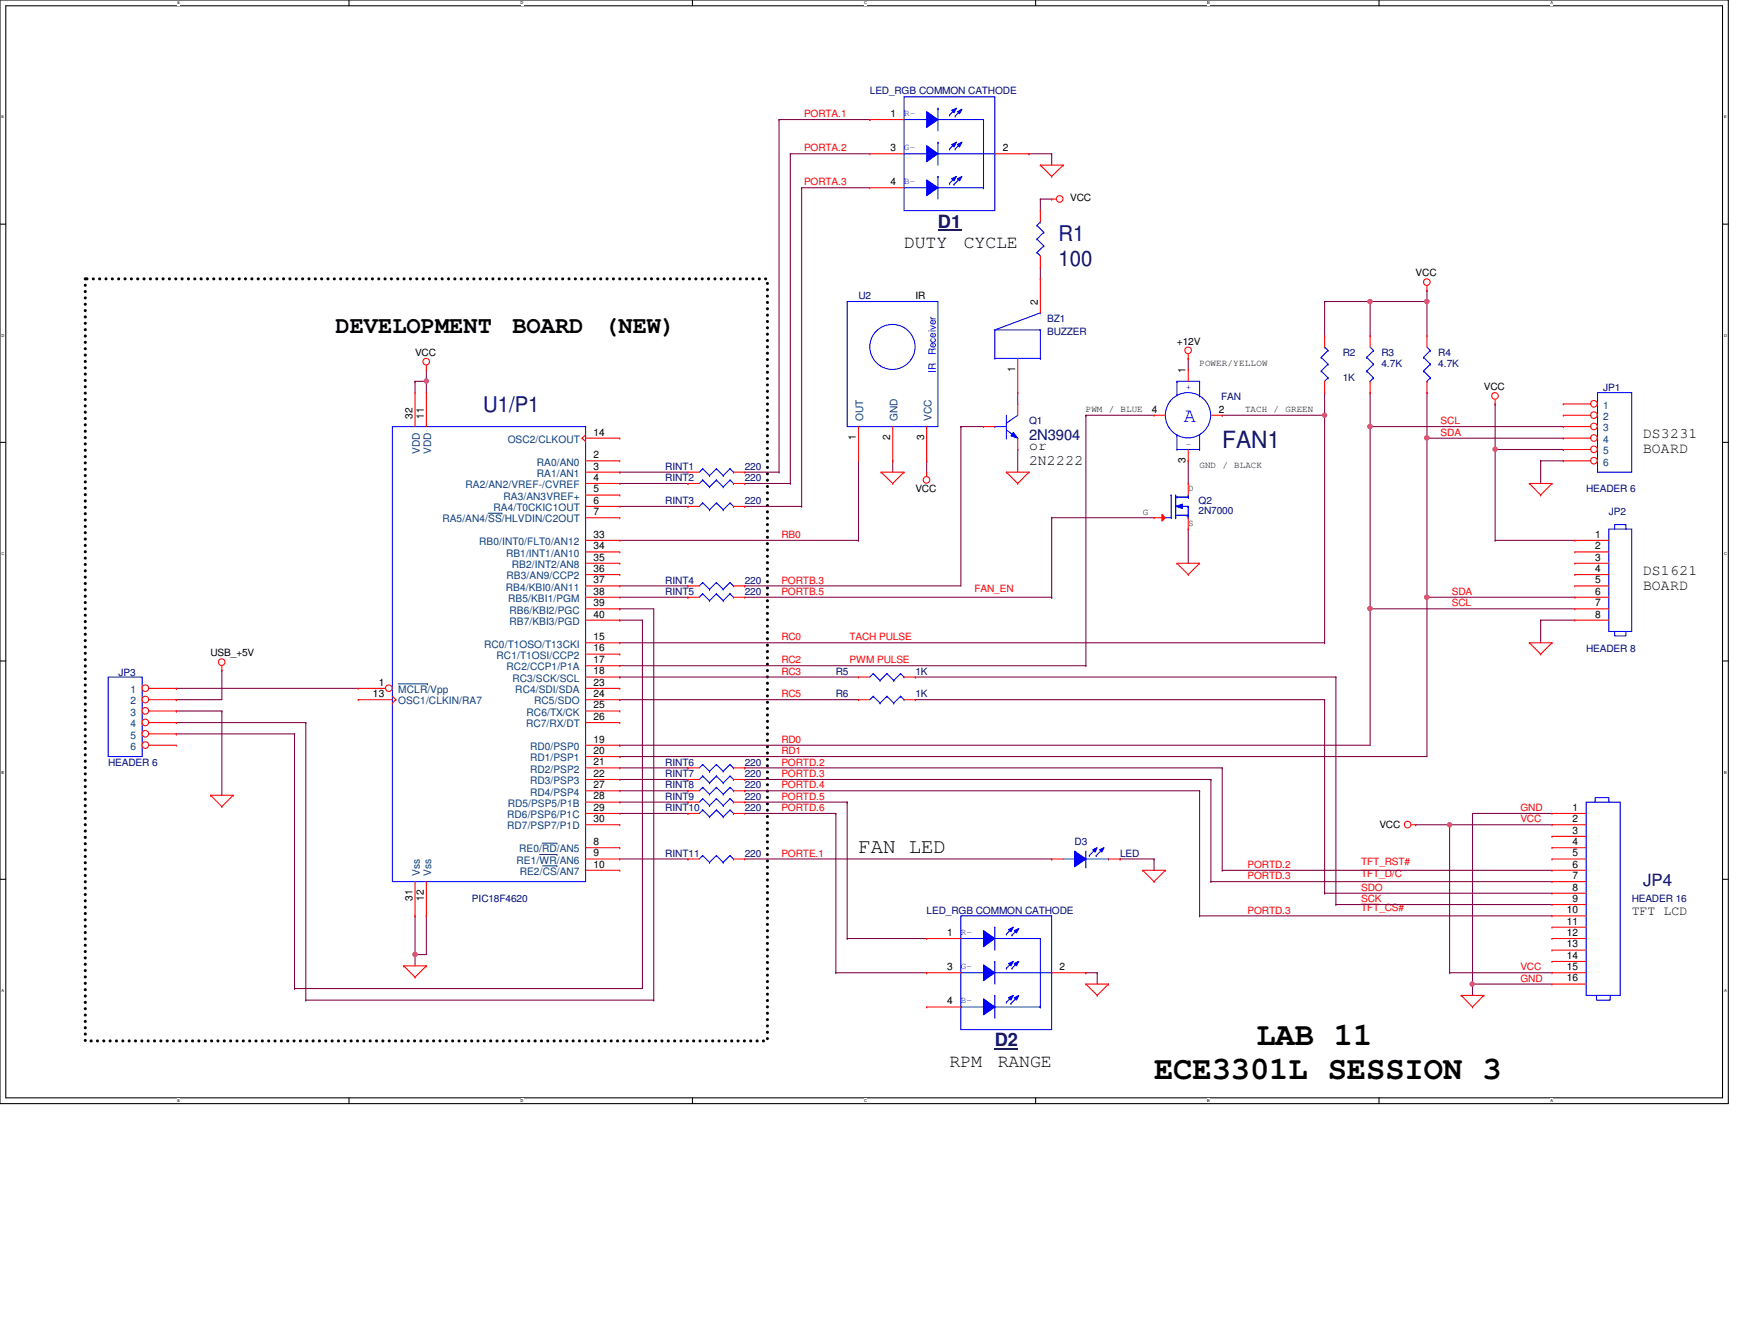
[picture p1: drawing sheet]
<svg xmlns="http://www.w3.org/2000/svg" width="279mm" height="216mm" viewBox="0 0 279 216" stroke-linecap="round" stroke-linejoin="round" font-family="sans-serif">
<path d="M0 0h278v177.4h-278zM.9 .9h276.2v175.6h-276.2z" fill="none" stroke="#000" stroke-width=".17"/>
<g fill="#fff">
<path d="M28.5 .1h.5v.7h-.5z"/>
<path d="M28.5 176.6h.5v.7h-.5z"/>
</g>
<path d="M56.1 0v.9M56.1 176.5v.9" fill="none" stroke="#000" stroke-width=".17"/>
<g fill="#fff">
<path d="M83.7 .1h.5v.7h-.5z"/>
<path d="M83.7 176.6h.5v.7h-.5z"/>
</g>
<path d="M111.4 0v.9M111.4 176.5v.9" fill="none" stroke="#000" stroke-width=".17"/>
<g fill="#fff">
<path d="M139 .1h.4v.7h-.4z"/>
<path d="M139 176.6h.4v.7h-.4z"/>
</g>
<path d="M166.6 0v.9M166.6 176.5v.9" fill="none" stroke="#000" stroke-width=".17"/>
<g fill="#fff">
<path d="M194.2 .1h.4v.7h-.4z"/>
<path d="M194.2 176.6h.4v.7h-.4z"/>
</g>
<path d="M221.8 0v.9M221.8 176.5v.9" fill="none" stroke="#000" stroke-width=".17"/>
<g fill="#fff">
<path d="M249.4 .1h.4v.7h-.4z"/>
<path d="M249.4 176.6h.4v.7h-.4z"/>
<path d="M.3 18.5h.4v.7h-.4z"/>
<path d="M277.3 18.5h.4v.7h-.4z"/>
<path d="M.3 53.6h.4v.7h-.4z"/>
<path d="M277.3 53.6h.5v.7h-.5z"/>
</g>
<path d="M0 36h.9M277.1 36h.9" fill="none" stroke="#000" stroke-width=".17"/>
<g fill="#fff">
<path d="M.3 88.6h.4v.8h-.4z"/>
<path d="M277.3 88.6h.5v.8h-.5z"/>
</g>
<path d="M0 71.1h.9M277.1 71.1h.9" fill="none" stroke="#000" stroke-width=".17"/>
<g fill="#fff">
<path d="M.3 123.8h.4v.7h-.4z"/>
<path d="M277.3 123.8h.4v.7h-.4z"/>
</g>
<path d="M0 106.3h.9M277.1 106.3h.9" fill="none" stroke="#000" stroke-width=".17"/>
<g fill="#fff">
<path d="M.3 158.9h.3v.7h-.3z"/>
<path d="M277.3 158.9h.4v.7h-.4z"/>
</g>
<path d="M0 141.4h.9M277.1 141.4h.9" fill="none" stroke="#000" stroke-width=".17"/>
<path d="M13.7 44.8h109.7v122.5h-109.7z" fill="none" stroke="#000" stroke-width=".51" stroke-dasharray="0 1"/>
<g fill="none" stroke="#800040" stroke-width=".17">
<path d="M99.7 97.9h.1M99.7 99.7h.1M99.7 97.9h5.5v62.9M99.7 99.7h3.6M103.3 99.7h.1M103.3 99.7v59.2M28.4 116.2h.1M28.4 112.5h.1M28.4 110.7h.1M28.4 116.2h20.8M28.4 110.7h29.2M35.7 107.7h.1"/>
<path d="M35.7 114.3h.1M35.7 107.7v4.8h-7.3M35.7 114.3v13.5M47.4 118h.1M47.4 118v40.9M49.2 116.2h.1M49.2 116.2v44.6M66.8 147.2h.1M66.8 153.5h.1M66.8 147.2v8.1M66.8 153.5h1.8M105.2 160.8h.1"/>
</g>
<circle cx="66.7" cy="153.4" r=".35" fill="#f0f"/>
<circle cx="66.7" cy="153.4" r=".35" fill="none" stroke="#f0f" stroke-width=".17"/>
<g fill="none" stroke="#800040" stroke-width=".17">
<path d="M229.5 46.7h.1M229.5 46.7v1.8M99.7 86.9h38.4M138.1 86.9h.1M28.4 118h.1M28.4 114.3h.1M28.4 118h19M28.4 114.3h7.3M47.4 158.9h.1M47.4 158.9h55.9M68.6 147.2h.1M68.6 147.2v6.3"/>
<path d="M49.2 160.8h.1M49.2 160.8h56"/>
</g>
<circle cx="229.5" cy="48.5" r=".36" fill="#f0f"/>
<circle cx="229.5" cy="48.5" r=".36" fill="none" stroke="#f0f" stroke-width=".17"/>
<path d="M66.8 61.3h.1M66.8 61.3v1.8M66.8 61.3h1.8M68.6 61.3h.1M68.6 61.3v1.8" fill="none" stroke="#800040" stroke-width=".17"/>
<circle cx="68.6" cy="61.3" r=".34" fill="#f0f"/>
<circle cx="68.6" cy="61.3" r=".34" fill="none" stroke="#f0f" stroke-width=".17"/>
<path d="M220.4 68.6h.1M220.4 68.6v29.3M247.8 99.7h.1M247.8 99.7h5.5M247.8 99.7v3.6" fill="none" stroke="#800040" stroke-width=".17"/>
<circle cx="220.4" cy="97.8" r=".36" fill="#f0f"/>
<circle cx="220.4" cy="97.8" r=".36" fill="none" stroke="#f0f" stroke-width=".17"/>
<circle cx="220.4" cy="68.6" r=".36" fill="#f0f"/>
<circle cx="220.4" cy="68.6" r=".36" fill="none" stroke="#f0f" stroke-width=".17"/>
<path d="M229.5 70.4h.1M229.5 70.4v25.6M220.4 97.9h.1M220.4 97.9h32.9" fill="none" stroke="#800040" stroke-width=".17"/>
<circle cx="229.5" cy="96" r=".36" fill="#f0f"/>
<circle cx="229.5" cy="96" r=".36" fill="none" stroke="#f0f" stroke-width=".17"/>
<circle cx="229.5" cy="70.4" r=".36" fill="#f0f"/>
<circle cx="229.5" cy="70.4" r=".36" fill="none" stroke="#f0f" stroke-width=".17"/>
<path d="M229.5 70.4h.1M229.5 70.4h22M240.5 72.3h11M247.8 74.1h.1M247.8 74.1v3.6M247.8 74.1h3.7M251.5 72.3h.1" fill="none" stroke="#800040" stroke-width=".17"/>
<circle cx="240.5" cy="72.2" r=".34" fill="#f0f"/>
<circle cx="240.5" cy="72.2" r=".34" fill="none" stroke="#f0f" stroke-width=".17"/>
<g fill="none" stroke="#800040" stroke-width=".17">
<path d="M167.3 32h.1M167.3 32v1.9M167.3 32h1.9M169.2 32h.1M68.6 59.4v1.9M220.4 48.5h.1M220.4 48.5v5.5M220.4 48.5h9.1M229.5 48.5h.1M229.5 48.5v5.5M68.6 61.3h.1M138.1 74.1h.1"/>
<path d="M138.1 74.1v12.8M143.6 74.1h.1M143.6 74.1v1.8M149.1 74.1h.1M149.1 74.1v1.8M154.6 68.6h.1M154.6 68.6v25.6h-34.8M163.7 63.1h.1M163.7 72.3h.1M163.7 63.1v1.8M163.7 72.3v3.6M220.4 68.6h.1"/>
<path d="M220.4 63.1h.1M220.4 68.6h31.1M220.4 63.1v5.5M229.5 63.1h.1M229.5 63.1v7.3M240.5 72.3h.1M240.5 64.9h.1M240.5 64.9v22M119.8 94.2h.1M229.5 96h.1M229.5 96h23.8M240.5 86.9h.1"/>
<path d="M240.5 86.9h12.8M99.7 108.8h.1M99.7 112.5h.1M99.7 108.8h38.4M99.7 112.5h38.4M119.8 138.1h49.4M169.2 138.1h.1M196.6 139.9h.1M196.6 139.9h53M227.7 132.6h.1M227.7 132.6h21.9M233.2 132.6h.1"/>
<path d="M233.2 132.6v23.8M193 147.2h.1M193 147.2h56.6M194.8 141.7h.1M194.8 141.7h54.8M233.2 156.4h.1M233.2 156.4h16.4M236.9 158.2h.1M236.9 158.2h12.7"/>
</g>
<circle cx="233.2" cy="132.6" r=".34" fill="#f0f"/>
<circle cx="233.2" cy="132.6" r=".34" fill="none" stroke="#f0f" stroke-width=".17"/>
<path d="M236.9 130.8h.1M236.9 130.8h12.7M236.9 130.8v27.4" fill="none" stroke="#800040" stroke-width=".17"/>
<circle cx="236.8" cy="158.2" r=".34" fill="#f0f"/>
<circle cx="236.8" cy="158.2" r=".34" fill="none" stroke="#f0f" stroke-width=".17"/>
<g fill="none" stroke="#800040" stroke-width=".17">
<path d="M125.3 19.2h.1M125.3 19.2h14.6M125.3 19.2v56.7M139.9 19.2h.1M127.1 24.7h.1M127.1 24.7h12.8M127.1 24.7v53M128.9 30.2h.1M128.9 30.2v51.2M128.9 30.2h11M165.5 24.7h.1M165.5 24.7h3.7"/>
<path d="M169.2 24.7h.1M169.2 24.7v1.8M191.1 57.6h.1M191.1 57.6v1.8M99.7 75.9h.1M99.7 75.9h11M99.7 77.7h11M110.7 77.7h.1M119.8 77.7h.1M119.8 75.9h5.5M119.8 77.7h7.3M125.3 75.9h.1"/>
<path d="M127.1 77.7h.1M154.6 68.6h.1M154.6 68.6h3.6M191.1 74.1h.1M191.1 74.1v3.6M196.6 66.8h.1M196.6 66.8h16.5M213.1 66.8h.1M213.1 66.8v36.5M99.7 81.4h11M110.7 81.4h.1M119.8 81.4h.1"/>
<path d="M119.8 81.4h9.1M128.9 81.4h.1M220.4 97.9h.1M220.4 97.9v21.9h-120.7M229.5 96h.1M229.5 96v25.6h-129.8M99.7 119.8h.1M147.2 108.8h.1M147.2 112.5h.1M147.2 108.8h67.7M147.2 112.5h65.9M213.1 112.5h.1"/>
<path d="M213.1 112.5v31.1M214.9 108.8h.1M214.9 108.8v36.6M99.7 121.6h.1M99.7 123.4h11M99.7 125.3h11M99.7 127.1h11M99.7 138.1h11M110.7 123.4h.1M110.7 125.3h.1M110.7 127.1h.1M110.7 138.1h.1"/>
<path d="M119.8 123.4h.1M119.8 125.3h.1M119.8 127.1h.1M119.8 123.4h76.8M119.8 125.3h75M119.8 127.1h73.2M180.2 138.1h.1M180.2 138.1h5.4M185.6 138.1h.1M185.6 138.1v1.8M193 127.1h.1M193 127.1v20.1"/>
<path d="M194.8 125.3h.1M194.8 125.3v16.4M196.6 123.4h.1M196.6 123.4v16.5M213.1 143.6h.1M213.1 143.6h36.5M214.9 145.4h.1M214.9 145.4h34.7M236.9 158.2h.1M236.9 158.2v1.8"/>
</g>
<circle cx="213.1" cy="66.8" r=".34" fill="#f0f"/>
<circle cx="213.1" cy="66.8" r=".34" fill="none" stroke="#f0f" stroke-width=".17"/>
<path d="M213.1 48.5h.1M213.1 48.5v5.5M213.1 48.5h7.3M220.4 48.5h.1M213.1 63.1h.1M213.1 63.1v3.7" fill="none" stroke="#800040" stroke-width=".17"/>
<circle cx="220.4" cy="48.5" r=".36" fill="#f0f"/>
<circle cx="220.4" cy="48.5" r=".36" fill="none" stroke="#f0f" stroke-width=".17"/>
<g fill="none" stroke="#800040" stroke-width=".17">
<path d="M167.3 44.8h.1M167.3 43v1.8M174.7 66.8h.1M174.7 66.8v40.2M174.7 66.8h10.9M99.7 96h11M99.7 94.2h11M110.7 96h.1M110.7 94.2h.1M119.8 96h49.4M169.2 96h.1M169.2 83.2h.1"/>
<path d="M169.2 83.2h16.4M169.2 83.2v12.8M191.1 85h.1M191.1 85v5.6M99.7 107h75M99.7 103.3h113.4M174.7 107h.1M213.1 103.3h.1M99.7 128.9h11M99.7 130.8h11M110.7 128.9h.1M110.7 130.8h.1"/>
<path d="M119.8 128.9h16.5M119.8 130.8h14.7M134.5 130.8h.1M134.5 130.8v25.6M136.3 128.9h.1M136.3 128.9v22M134.5 156.4h.1M134.5 156.4h14.6M136.3 150.9h.1M136.3 150.9h12.8M149.1 156.4h.1M174.7 156.4h.1"/>
<path d="M174.7 156.4h1.8M176.5 156.4h.1M176.5 156.4v1.8"/>
</g>
<g fill="none" stroke="#f00" stroke-width=".17">
<path d="M167.3 26.5h.1M167.3 26.5h3.7M167.3 26.5l1.9 1.9M169.2 32h.1M169.2 28.4h.1M169.2 32h.7M171 26.5h.1M171 26.5l-1.8 1.9M68.6 59.4h.1M68.6 58.7v.7M191.1 57.6h.1M191.1 56.9v.7"/>
<path d="M229.5 46.7h.1M229.5 45.9v.8M138.1 74.1h.1M138.1 68.6v5.5M141.7 75.9h.1M141.7 75.9h3.7M141.7 75.9l1.9 1.8M143.6 77.7h.1M143.6 74.1h.1M143.6 68.6v5.5M145.4 75.9h.1M145.4 75.9l-1.8 1.8"/>
<path d="M149.1 75.9h.1M149.1 74.1h.1M149.1 68.6v5.5M149.1 75.9v.7M161.9 75.9h.1M161.9 75.9h3.6M161.9 75.9l1.8 1.8M163.7 77.7h.1M165.5 75.9h.1M165.5 75.9l-1.8 1.8M240.5 64.9h.1M240.5 64.2v.7"/>
<path d="M246 77.7h.1M246 77.7h3.6M246 77.7l1.8 1.9M247.8 79.6h.1M249.6 77.7h.1M249.6 77.7l-1.8 1.9M189.3 90.6h.1M189.3 90.6h3.7M189.3 90.6l1.8 1.8M191.1 92.4h.1M193 90.6h.1M193 90.6l-1.9 1.8"/>
<path d="M253.3 86.9h.1M253.3 88.7h.1M253.3 90.6h.1M253.3 92.4h.1M253.3 94.2h.1M253.3 96h.1M253.3 97.9h.1M253.3 99.7h.1M253.3 90.6h5.5M253.3 86.9h5.5M253.3 88.7h5.5M253.3 92.4h5.5"/>
<path d="M253.3 94.2h5.5M253.3 96h5.5M253.3 97.9h5.5M253.3 99.7h5.5M35.7 107.7h.1M35.7 107v.7M246 103.3h.1M246 103.3h3.6M246 103.3l1.8 1.9M247.8 105.2h.1M249.6 103.3h.1M249.6 103.3l-1.8 1.9"/>
<path d="M33.9 127.8h.1M33.9 127.8h3.6M33.9 127.8l1.8 1.9M35.7 129.7h.1M37.5 127.8h.1M37.5 127.8l-1.8 1.9M110.7 127.1h.1M110.7 138.1h.1M110.7 127.1h1.8M110.7 138.1h1.8M118 127.1h1.8M118 138.1h1.8"/>
<path d="M119.8 127.1h.1M119.8 138.1h.1M183.8 139.9h.1M183.8 139.9h3.7M183.8 139.9l1.8 1.8M187.5 139.9h.1M187.5 139.9l-1.9 1.8M227 132.6h.7M227.7 132.6h.1M64.9 155.3h.1M64.9 155.3h3.7M64.9 155.3l1.9 1.8"/>
<path d="M66.8 157.1h.1M68.6 155.3h.1M68.6 155.3l-1.8 1.8M174.7 158.2h.1M174.7 158.2h3.6M174.7 158.2l1.8 1.8M178.3 158.2h.1M178.3 158.2l-1.8 1.8M185.6 141.7h.1M176.5 160h.1M235 160h.1M235 160h3.7"/>
<path d="M235 160l1.9 1.9M236.9 161.9h.1M238.7 160h.1M238.7 160l-1.8 1.9"/>
<circle cx="170.4" cy="32" r=".54"/>
<circle cx="68.6" cy="58.1" r=".54"/>
<circle cx="191.1" cy="56.3" r=".54"/>
<circle cx="229.5" cy="45.4" r=".54"/>
<circle cx="149" cy="77.1" r=".54"/>
<circle cx="240.5" cy="63.6" r=".54"/>
<circle cx="35.7" cy="106.4" r=".54"/>
<circle cx="226.4" cy="132.6" r=".54"/>
</g>
<g fill="none" stroke="#00f" stroke-width=".17">
<path d="M136.3 48.5h14.6v20.1h-14.6zM258.8 85h3.7v16.5h-3.7zM259.7 85v-.7h1.8v.7M259.7 101.5v.7h1.8v-.7M113 126.6h.1M113 137.5h.1M113 126.6l-.5 .5M113 126.6l1.1 1.1M113 137.5l-.5 .6M113 137.5l1.1 1.1M114.1 127.7h.1M114.1 138.6h.1"/>
<path d="M115.2 126.6h.1M115.2 137.5h.1M115.2 126.6l-1.1 1.1M115.2 126.6l1.1 1.1M115.2 137.5l-1.1 1.1M115.2 137.5l1.1 1.1M116.3 127.7h.1M116.3 138.6h.1M117.4 126.6h.1M117.4 137.5h.1M117.4 126.6l-1.1 1.1M117.4 126.6l.6 .5"/>
<path d="M117.4 137.5l-1.1 1.1M117.4 137.5l.6 .6M118 127.1h.1M118 138.1h.1"/>
<circle cx="143.6" cy="55.8" r="3.6"/>
</g>
<path d="M158.2 149.6l1.8 1.3-1.8 1.3z" fill-rule="evenodd" fill="#00f"/>
<path d="M158.2 149.6l1.8 1.3-1.8 1.3z" fill="none" stroke="#00f" stroke-width=".17"/>
<path d="M162.2 149.4l.8-.3-.4 .7z" fill-rule="evenodd" fill="#00f"/>
<path d="M161.9 150.2h.1M162.2 149.4l.8-.3-.4 .7zM163 149.1l-1.1 1.1" fill="none" stroke="#00f" stroke-width=".17"/>
<path d="M163.2 149.6l.7-.3-.4 .7z" fill-rule="evenodd" fill="#00f"/>
<path d="M154.6 150.9h12.7M160 149.1h.1M160 149.1v3.6M163.2 149.6l.7-.3-.4 .7zM167.3 150.9h.1M161.9 161.1h.1M163 160l-1.1 1.1" fill="none" stroke="#00f" stroke-width=".17"/>
<path d="M158.2 155.1l1.8 1.3-1.8 1.2z" fill-rule="evenodd" fill="#00f"/>
<path d="M158.2 155.1l1.8 1.3-1.8 1.2z" fill="none" stroke="#00f" stroke-width=".17"/>
<path d="M158.2 160.6l1.8 1.3-1.8 1.3z" fill-rule="evenodd" fill="#00f"/>
<path d="M154.6 156.4h12.7M162.8 155.7h.1M163.9 154.6l-1.1 1.1M167.3 156.4h.1M154.6 161.9h12.7M158.2 160.6l1.8 1.3-1.8 1.3zM162.6 161.3h.1M163.7 160.2l-1.1 1.1M167.3 161.9h.1" fill="none" stroke="#00f" stroke-width=".17"/>
<path d="M162.2 154.9l.8-.3-.4 .7z" fill-rule="evenodd" fill="#00f"/>
<path d="M162.2 154.9l.8-.3-.4 .7z" fill="none" stroke="#00f" stroke-width=".17"/>
<path d="M163.2 154.9l.7-.3-.4 .7z" fill-rule="evenodd" fill="#00f"/>
<path d="M163.2 154.9l.7-.3-.4 .7z" fill="none" stroke="#00f" stroke-width=".17"/>
<path d="M162.2 160.4l.8-.4-.4 .8z" fill-rule="evenodd" fill="#00f"/>
<path d="M162.2 160.4l.8-.4-.4 .8z" fill="none" stroke="#00f" stroke-width=".17"/>
<path d="M163.2 160.4l.7-.4-.4 .8z" fill-rule="evenodd" fill="#00f"/>
<g fill="none" stroke="#00f" stroke-width=".17">
<path d="M166.8 38.4h.1M166.8 36.2h.1M166.8 38.4l1.1 1.1M166.8 36.2l1.1 1.1M167.3 35.7h.1M167.3 35.7l-.5 .5M167.9 39.5h.1M167.9 37.3h.1M167.9 39.5l-1.1 1.1M167.9 37.3l-1.1 1.1M166.8 40.6h.1M166.8 40.6l.5 .5"/>
<path d="M219.8 57.4h.1M219.8 59.6h.1M219.8 57.4l1.1 1.1M219.8 59.6l1.1 1.1M220.4 55.8l.5 .5M220.9 56.3h.1M220.9 58.5h.1M220.9 56.3l-1.1 1.1M220.9 58.5l-1.1 1.1M113 75.4h.1M113 75.4l-.5 .5M113 75.4l1.1 1.1"/>
<path d="M114.1 76.5h.1M115.2 75.4h.1M115.2 75.4l-1.1 1.1M115.2 75.4l1.1 1.1M116.3 76.5h.1M117.4 75.4h.1M117.4 75.4l-1.1 1.1M117.4 75.4l.6 .5M118 75.9h.1M220.4 61.3h.1M220.9 60.7h.1M220.9 60.7l-.5 .6"/>
<path d="M257 63.1h5.5v12.8h-5.5zM113 80.9h.1M113 80.9l-.5 .5M113 80.9l1.1 1.1M114.1 82h.1M115.2 80.9h.1M115.2 80.9l-1.1 1.1M115.2 80.9l1.1 1.1M116.3 82h.1M117.4 80.9h.1M117.4 80.9l-1.1 1.1M117.4 80.9l.6 .5"/>
<path d="M118 81.4h.1M140.5 111.9h.1M140.5 111.9l-.6 .6M140.5 111.9l1.1 1.1M141.6 113h.1M142.7 111.9h.1M142.7 111.9l-1.1 1.1M142.7 111.9l1.1 1.1M143.8 113h.1M144.9 111.9h.1M144.9 111.9l-1.1 1.1M144.9 111.9l.5 .6"/>
<path d="M145.4 112.5h.1M113 128.4h.1M113 124.8h.1M113 122.9h.1M113 128.4l-.5 .5M113 128.4l1.1 1.1M113 124.8l-.5 .5M113 124.8l1.1 1.1M113 122.9l-.5 .5M113 122.9l1.1 1.1M114.1 129.5h.1M114.1 125.9h.1"/>
<path d="M114.1 124h.1M115.2 128.4h.1M115.2 124.8h.1M115.2 122.9h.1M115.2 128.4l-1.1 1.1M115.2 128.4l1.1 1.1M115.2 124.8l-1.1 1.1M115.2 124.8l1.1 1.1M115.2 122.9l-1.1 1.1M115.2 122.9l1.1 1.1M116.3 129.5h.1M116.3 125.9h.1"/>
<path d="M116.3 124h.1M117.4 128.4h.1M117.4 124.8h.1M117.4 122.9h.1M117.4 128.4l-1.1 1.1M117.4 128.4l.6 .5M117.4 124.8l-1.1 1.1M117.4 124.8l.6 .5M117.4 122.9l-1.1 1.1M117.4 122.9l.6 .5M118 128.9h.1M118 125.3h.1"/>
<path d="M118 123.4h.1M255.1 128.9h5.5v31.1h-5.5zM256.6 128.9v-.7h2.2v.7M154.6 147.2h14.6v18.3h-14.6zM160 154.6h.1M160 154.6v3.6M161.9 155.7h.1M162.8 150.3h.1M163 154.6l-1.1 1.1M163.9 149.3l-1.1 1M167.3 150.9v11M167.3 156.4h1.9"/>
<path d="M169.2 156.4h.1M160 160h.1M160 160v3.7M163.2 160.4l.7-.4-.4 .8zM167.3 161.9h.1M256.8 160v.8h2.2v-.8"/>
</g>
<path d="M160 168.7h3.7" fill="none" stroke="#000080" stroke-width=".3"/>
<g fill="none" stroke="#f00" stroke-width=".17">
<path d="M167.3 33.9h.1M167.3 33.9v1.8M167.3 43h.1M167.3 41.1v1.9M220.4 54h.1M220.4 54v1.8M110.7 75.9h.1M110.7 75.9h1.8M118 75.9h1.8M119.8 75.9h.1M220.4 63.1h.1M220.4 61.3v1.8"/>
<path d="M110.7 81.4h.1M110.7 81.4h1.8M118 81.4h1.8M119.8 81.4h.1M138.1 112.5h.1M138.1 112.5h1.8M145.4 112.5h1.8M147.2 112.5h.1M110.7 128.9h.1M110.7 125.3h.1M110.7 123.4h.1M110.7 128.9h1.8"/>
<path d="M110.7 125.3h1.8M110.7 123.4h1.8M118 128.9h1.8M118 125.3h1.8M118 123.4h1.8M119.8 128.9h.1M119.8 125.3h.1M119.8 123.4h.1M249.6 130.8h.1M249.6 132.6h.1M249.6 134.5h.1M249.6 136.3h.1"/>
<path d="M249.6 138.1h.1M249.6 139.9h.1M249.6 130.8h5.5M249.6 132.6h5.5M249.6 134.5h5.5M249.6 136.3h5.5M249.6 138.1h5.5M249.6 139.9h5.5M149.1 150.9h.1M149.1 156.4h.1M149.1 150.9h5.5M149.1 156.4h5.5"/>
<path d="M169.2 156.4h5.5M174.7 156.4h.1M249.6 141.7h.1M249.6 143.6h.1M249.6 145.4h.1M249.6 147.2h.1M249.6 149.1h.1M249.6 150.9h.1M249.6 152.7h.1M249.6 154.6h.1M249.6 156.4h.1M249.6 158.2h.1"/>
<path d="M249.6 150.9h5.5M249.6 156.4h5.5M249.6 141.7h5.5M249.6 143.6h5.5M249.6 145.4h5.5M249.6 147.2h5.5M249.6 149.1h5.5M249.6 152.7h5.5M249.6 154.6h5.5M249.6 158.2h5.5M149.1 161.9h.1M149.1 161.9h5.5"/>
</g>
<circle cx="256.4" cy="64.9" r=".54" fill="#fff"/>
<g fill="none" stroke="#f00" stroke-width=".17">
<path d="M251.5 64.9h.1M251.5 64.9h4.4"/>
<circle cx="256.4" cy="64.9" r=".54"/>
</g>
<circle cx="256.4" cy="66.7" r=".54" fill="#fff"/>
<g fill="none" stroke="#f00" stroke-width=".17">
<path d="M251.5 66.8h.1M251.5 66.8h4.4"/>
<circle cx="256.4" cy="66.7" r=".54"/>
</g>
<circle cx="256.4" cy="68.6" r=".54" fill="#fff"/>
<g fill="none" stroke="#f00" stroke-width=".17">
<path d="M251.5 68.6h.1M251.5 68.6h4.4"/>
<circle cx="256.4" cy="68.6" r=".54"/>
</g>
<circle cx="256.4" cy="70.4" r=".54" fill="#fff"/>
<g fill="none" stroke="#f00" stroke-width=".17">
<path d="M251.5 70.4h.1M251.5 70.4h4.4"/>
<circle cx="256.4" cy="70.4" r=".54"/>
</g>
<circle cx="256.4" cy="72.2" r=".54" fill="#fff"/>
<g fill="none" stroke="#f00" stroke-width=".17">
<path d="M251.5 72.3h.1M251.5 72.3h4.4"/>
<circle cx="256.4" cy="72.2" r=".54"/>
</g>
<circle cx="256.4" cy="74.1" r=".54" fill="#fff"/>
<g fill="none" stroke="#f00" stroke-width=".17">
<path d="M251.5 74.1h.1M251.5 74.1h4.4"/>
<circle cx="256.4" cy="74.1" r=".54"/>
</g>
<path d="M171 138.1h1.8M172.8 138.1h.1M174.7 139.4h.1M174.7 136.8v2.6M174.7 138.1h3.6M178.3 138.1h.1" fill="none" stroke="#00f" stroke-width=".17"/>
<path d="M172.8 136.8l1.9 1.3-1.9 1.3z" fill-rule="evenodd" fill="#00f"/>
<path d="M172.8 136.8l1.9 1.3-1.9 1.3z" fill="none" stroke="#00f" stroke-width=".17"/>
<path d="M176.9 136.6l.7-.3-.4 .7z" fill-rule="evenodd" fill="#00f"/>
<path d="M176.9 136.6l.7-.3-.4 .7z" fill="none" stroke="#00f" stroke-width=".17"/>
<path d="M175.8 136.6l.7-.3-.4 .7z" fill-rule="evenodd" fill="#00f"/>
<g fill="none" stroke="#00f" stroke-width=".17">
<path d="M188.4 79.6h.1M188.4 79.6v3.6M189.1 79.9h.1M189.1 79.6v3.6M189.1 79.9h2M189.3 79.9h.1M191.1 79.9h.1M191.1 79.6v.3M187.5 83.2h.9M188.4 83.2h.1M189.1 83.2h.1M189.1 82.8h2"/>
<path d="M190 81.4h1.1M190.9 82.8h.1M191.1 81.4h.1M191.1 83.2h.1M191.1 82.8h.1M191.1 81.4v1.8M175.2 137.5h.1M175.8 136.6l.7-.3-.4 .7zM176.3 137.5h.1M176.3 136.4l-1.1 1.1M177.4 136.4l-1.1 1.1"/>
</g>
<path d="M169.2 138.1h.1M169.2 138.1h1.8M178.3 138.1h1.9M180.2 138.1h.1" fill="none" stroke="#f00" stroke-width=".17"/>
<path d="M189.1 81.4l1.1-.4v.7z" fill="#00f"/>
<path d="M189.1 81.4l1.1-.4v.7z" fill="none" stroke="#00f" stroke-width=".17"/>
<path d="M186.9 82.7l.6 .5-.6 .6z" fill="#f00"/>
<path d="M191.1 77.7h.1M191.1 77.7v1.9M185.6 83.2h.1M185.6 83.2h1.9M186.9 82.7l.6 .5-.6 .6zM191.1 85h.1M191.1 83.2v1.8" fill="none" stroke="#f00" stroke-width=".17"/>
<path d="M149.1 17.9l1.8 1.3-1.8 1.3z" fill-rule="evenodd" fill="#00f"/>
<path d="M149.1 17.9l1.8 1.3-1.8 1.3z" fill="none" stroke="#00f" stroke-width=".17"/>
<path d="M153.1 17.7l.7-.3-.3 .7z" fill-rule="evenodd" fill="#00f"/>
<path d="M152.7 18.5h.1M153.1 17.7l.7-.3-.3 .7zM153.8 17.4l-1.1 1.1" fill="none" stroke="#00f" stroke-width=".17"/>
<path d="M154 17.9l.7-.3-.4 .7z" fill-rule="evenodd" fill="#00f"/>
<path d="M145.4 19.2h12.8M150.9 17.4h.1M150.9 17.4v3.6M154 17.9l.7-.3-.4 .7zM158.2 19.2h.1M152.7 29.5h.1M153.8 28.4l-1.1 1.1" fill="none" stroke="#00f" stroke-width=".17"/>
<path d="M149.1 23.4l1.8 1.3-1.8 1.3z" fill-rule="evenodd" fill="#00f"/>
<path d="M149.1 23.4l1.8 1.3-1.8 1.3z" fill="none" stroke="#00f" stroke-width=".17"/>
<path d="M149.1 28.9l1.8 1.3-1.8 1.3z" fill-rule="evenodd" fill="#00f"/>
<path d="M145.4 24.7h12.8M145.4 30.2h12.8M149.1 28.9l1.8 1.3-1.8 1.3zM153.5 29.6h.1M153.6 24h.1M154.6 28.5l-1.1 1.1M154.7 22.9l-1.1 1.1M158.2 24.7h.1M158.2 30.2h.1" fill="none" stroke="#00f" stroke-width=".17"/>
<path d="M153.1 23.2l.7-.3-.3 .7z" fill-rule="evenodd" fill="#00f"/>
<path d="M153.1 23.2l.7-.3-.3 .7z" fill="none" stroke="#00f" stroke-width=".17"/>
<path d="M154 23.2l.7-.3-.4 .7z" fill-rule="evenodd" fill="#00f"/>
<path d="M154 23.2l.7-.3-.4 .7z" fill="none" stroke="#00f" stroke-width=".17"/>
<path d="M153.1 28.7l.7-.3-.3 .7z" fill-rule="evenodd" fill="#00f"/>
<path d="M153.1 28.7l.7-.3-.3 .7z" fill="none" stroke="#00f" stroke-width=".17"/>
<path d="M154 28.7l.7-.3-.4 .7z" fill-rule="evenodd" fill="#00f"/>
<g fill="none" stroke="#00f" stroke-width=".17">
<path d="M145.4 15.6h14.6v18.3h-14.6zM153.6 18.7h.1M154.7 17.6l-1.1 1.1M158.2 19.2v11M150.9 22.9h.1M150.9 28.4h.1M150.9 22.9v3.6M150.9 28.4v3.6M152.7 24h.1M153.8 22.9l-1.1 1.1M154 28.7l.7-.3-.4 .7zM158.2 30.2h.1"/>
<path d="M158.2 24.7h1.8M160 24.7h.1M229 57.4h.1M229 59.6h.1M229 57.4l1.1 1.1M229 59.6l1.1 1.1M229.5 55.8l.6 .5M230.1 56.3h.1M230.1 58.5h.1M230.1 56.3l-1.1 1.1M230.1 58.5l-1.1 1.1M63.1 68.6h31.1v73.1h-31.1z"/>
<path d="M113 77.2h.1M113 77.2l-.5 .5M113 77.2l1.1 1.1M114.1 78.3h.1M115.2 77.2h.1M115.2 77.2l-1.1 1.1M115.2 77.2l1.1 1.1M116.3 78.3h.1M117.4 77.2h.1M117.4 77.2l-1.1 1.1M117.4 77.2l.6 .5M118 77.7h.1"/>
<path d="M229.5 61.3h.1M230.1 60.7h.1M230.1 60.7l-.6 .6M113 93.6h.1M113 93.6l-.5 .6M113 93.6l1.1 1.1M114.1 94.7h.1M115.2 93.6h.1M115.2 93.6l-1.1 1.1M115.2 93.6l1.1 1.1M116.3 94.7h.1M117.4 93.6h.1"/>
<path d="M117.4 93.6l-1.1 1.1M117.4 93.6l.6 .6M118 94.2h.1M113 130.2h.1M113 130.2l-.5 .6M113 130.2l1.1 1.1M114.1 131.3h.1M115.2 130.2h.1M115.2 130.2l-1.1 1.1M115.2 130.2l1.1 1.1M116.3 131.3h.1M117.4 130.2h.1"/>
<path d="M117.4 130.2l-1.1 1.1M117.4 130.2l.6 .6M118 130.8h.1"/>
</g>
<path d="M150.9 37h3.7" fill="none" stroke="#000080" stroke-width=".3"/>
<g fill="none" stroke="#f00" stroke-width=".17">
<path d="M139.9 19.2h.1M139.9 19.2h5.5M139.9 24.7h.1M139.9 30.2h.1M139.9 24.7h5.5M139.9 30.2h5.5M160 24.7h5.5M165.5 24.7h.1M229.5 54h.1M229.5 54v1.8M110.7 77.7h.1M110.7 77.7h1.8"/>
<path d="M118 77.7h1.8M119.8 77.7h.1M229.5 63.1h.1M229.5 61.3v1.8M110.7 94.2h.1M110.7 94.2h1.8M118 94.2h1.8M119.8 94.2h.1M110.7 130.8h.1M110.7 130.8h1.8M118 130.8h1.8M119.8 130.8h.1"/>
</g>
<circle cx="62.5" cy="110.6" r=".54" fill="#fff"/>
<g fill="none" stroke="#f00" stroke-width=".17">
<path d="M191.1 59.4h.1M191.1 59.4v1.9M66.8 63.1h.1M66.8 63.1v5.5M68.6 63.1h.1M68.6 63.1v5.5M93.6 70.4h.1M93.6 70.4l.6 .6M94.2 71h.1M94.2 74.1h5.5M94.2 75.9h5.5M94.2 77.7h5.5"/>
<path d="M94.2 79.6h5.5M94.2 69.9l-.6 .5M94.2 70.4h5.5M99.7 74.1h.1M99.7 75.9h.1M99.7 77.7h.1M99.7 79.6h.1M99.7 70.4h.1M185.6 66.8h.1M185.6 66.8h1.9M191.1 74.1h.1M191.1 72.3v1.8"/>
<path d="M194.8 66.8h1.8M196.6 66.8h.1M94.2 81.4h5.5M94.2 83.2h5.5M94.2 86.9h5.5M94.2 88.7h5.5M94.2 90.6h5.5M94.2 92.4h5.5M94.2 94.2h5.5M94.2 96h5.5M94.2 97.9h5.5M94.2 99.7h5.5"/>
<path d="M99.7 81.4h.1M99.7 83.2h.1M99.7 86.9h.1M99.7 88.7h.1M99.7 90.6h.1M99.7 92.4h.1M99.7 94.2h.1M99.7 96h.1M99.7 97.9h.1M99.7 99.7h.1M57.6 110.7h.1M57.6 112.5h.1"/>
<path d="M57.6 110.7h4.4M57.6 112.5h5.5M63.1 113h.1M63.1 111.9l.6 .6M63.7 112.5h.1M63.7 112.5l-.6 .5M94.2 110.7h5.5M94.2 112.5h5.5M94.2 119.8h5.5M94.2 116.2h5.5M94.2 114.3h5.5M94.2 108.8h5.5"/>
<path d="M94.2 107h5.5M94.2 105.2h5.5M94.2 103.3h5.5M99.7 119.8h.1M99.7 116.2h.1M99.7 114.3h.1M99.7 112.5h.1M99.7 110.7h.1M99.7 108.8h.1M99.7 107h.1M99.7 105.2h.1M99.7 103.3h.1"/>
<path d="M94.2 136.3h5.5M94.2 138.1h5.5M94.2 139.9h5.5M94.2 121.6h5.5M94.2 123.4h5.5M94.2 125.3h5.5M94.2 127.1h5.5M94.2 128.9h5.5M94.2 130.8h5.5M94.2 132.6h5.5M99.7 136.3h.1M99.7 138.1h.1"/>
<path d="M99.7 139.9h.1M99.7 121.6h.1M99.7 123.4h.1M99.7 125.3h.1M99.7 127.1h.1M99.7 128.9h.1M99.7 130.8h.1M99.7 132.6h.1M66.8 147.2h.1M66.8 141.7v5.5M68.6 147.2h.1M68.6 141.7v5.5"/>
<circle cx="62.5" cy="110.6" r=".54"/>
</g>
<path d="M78.5 82.5h2.2M80.7 82.5h.1M64.1 109.9h4.6M68.7 109.9h.1M86.8 137.4h2.8M87.2 135.6h2.4M87.3 139.2h2.3M89.6 135.6h.1M89.6 137.4h.1M89.6 139.2h.1" fill="none" stroke="#004080" stroke-width=".16"/>
<g fill="none" stroke="#00f" stroke-width=".17">
<path d="M160 68.6h.1M160 68.6h1.9M161.9 68h.1M161.9 70.4h.1M161.9 69.1l1.8 1.3M161.9 66.8v3.6M163.7 70.4h.1M163.7 66.8l-1.8 1.2M189.3 61.3h.1M189.3 72.3h.1M189.3 69.9h.1M189.3 61.3v2.4"/>
<path d="M189.3 69.9v2.4M189.3 61.3h3.7M189.3 72.3h3.7M193 61.3h.1M193 63.7h.1M193 72.3h.1M193 61.3v2.4M193 69.9v2.4"/>
<circle cx="191.1" cy="66.8" r="3.6"/>
</g>
<path d="M163 69.5l.7 .9-1.1-.3z" fill="#00f"/>
<g fill="none" stroke="#00f" stroke-width=".17">
<path d="M160 53h.1M160 57.6h.1M160 57.6h7.3M160 53h7.3M160 53v4.6M167.3 57.6h.1M167.3 53h.1M167.3 50.3h.1M167.3 53v4.6M167.3 50.3l-7.3 2.7M212.5 59.6h.1M212.5 57.4h.1"/>
<path d="M212.5 59.6l1.1 1.1M212.5 57.4l1.1 1.1M213.1 55.8h.1M213.1 55.8l.5 .5M213.6 58.5h.1M213.6 56.3h.1M213.6 58.5l-1.1 1.1M213.6 56.3l-1.1 1.1M163 69.5l.7 .9-1.1-.3zM213.6 60.7h.1M213.6 60.7l-.5 .6M113 95.5h.1"/>
<path d="M113 95.5l-.5 .5M113 95.5l1.1 1.1M114.1 96.6h.1M115.2 95.5h.1M115.2 95.5l-1.1 1.1M115.2 95.5l1.1 1.1M116.3 96.6h.1M117.4 95.5h.1M117.4 95.5l-1.1 1.1M117.4 95.5l.6 .5M118 96h.1M17.4 108.8h5.5v12.8h-5.5z"/>
<path d="M140.5 108.3h.1M140.5 108.3l-.6 .5M140.5 108.3l1.1 1.1M141.6 109.4h.1M142.7 108.3h.1M142.7 108.3l-1.1 1.1M142.7 108.3l1.1 1.1M143.8 109.4h.1M144.9 108.3h.1M144.9 108.3l-1.1 1.1M144.9 108.3l.5 .5M145.4 108.8h.1"/>
</g>
<g fill="none" stroke="#f00" stroke-width=".17">
<path d="M163.7 57.6v5.5M167.3 44.8h.1M167.3 44.8v5.5M213.1 54h.1M213.1 54v1.8M158.2 68.6h.1M158.2 68.6h1.8M163.7 64.9h.1M163.7 72.3h.1M163.7 63.1h.1M163.7 64.9v1.9M163.7 70.4v1.9"/>
<path d="M213.1 63.1h.1M213.1 61.3v1.8M110.7 96h.1M110.7 96h1.8M118 96h1.8M119.8 96h.1M138.1 108.8h.1M138.1 108.8h1.8M145.4 108.8h1.8M147.2 108.8h.1"/>
</g>
<circle cx="23.4" cy="110.6" r=".54" fill="#fff"/>
<g fill="none" stroke="#f00" stroke-width=".17">
<path d="M24 110.7h4.4M28.4 110.7h.1"/>
<circle cx="23.4" cy="110.6" r=".54"/>
</g>
<circle cx="23.4" cy="112.5" r=".54" fill="#fff"/>
<g fill="none" stroke="#f00" stroke-width=".17">
<path d="M24 112.5h4.4M28.4 112.5h.1"/>
<circle cx="23.4" cy="112.5" r=".54"/>
</g>
<circle cx="23.4" cy="114.3" r=".54" fill="#fff"/>
<g fill="none" stroke="#f00" stroke-width=".17">
<path d="M24 114.3h4.4M28.4 114.3h.1"/>
<circle cx="23.4" cy="114.3" r=".54"/>
</g>
<circle cx="23.4" cy="116.1" r=".54" fill="#fff"/>
<g fill="none" stroke="#f00" stroke-width=".17">
<path d="M24 116.2h4.4M28.4 116.2h.1"/>
<circle cx="23.4" cy="116.1" r=".54"/>
</g>
<circle cx="23.4" cy="118" r=".54" fill="#fff"/>
<g fill="none" stroke="#f00" stroke-width=".17">
<path d="M24 118h4.4M28.4 118h.1"/>
<circle cx="23.4" cy="118" r=".54"/>
</g>
<circle cx="23.4" cy="119.8" r=".54" fill="#fff"/>
<g fill="none" stroke="#f00" stroke-width=".17">
<path d="M24 119.8h4.4M28.4 119.8h.1"/>
<circle cx="23.4" cy="119.8" r=".54"/>
</g>
<circle cx="66.7" cy="153.4" r=".35" fill="#f0f"/>
<circle cx="66.7" cy="153.4" r=".35" fill="none" stroke="#f0f" stroke-width=".17"/>
<circle cx="229.5" cy="48.5" r=".36" fill="#f0f"/>
<circle cx="229.5" cy="48.5" r=".36" fill="none" stroke="#f0f" stroke-width=".17"/>
<circle cx="68.6" cy="61.3" r=".34" fill="#f0f"/>
<circle cx="68.6" cy="61.3" r=".34" fill="none" stroke="#f0f" stroke-width=".17"/>
<circle cx="220.4" cy="97.8" r=".36" fill="#f0f"/>
<circle cx="220.4" cy="97.8" r=".36" fill="none" stroke="#f0f" stroke-width=".17"/>
<circle cx="220.4" cy="68.6" r=".36" fill="#f0f"/>
<circle cx="220.4" cy="68.6" r=".36" fill="none" stroke="#f0f" stroke-width=".17"/>
<circle cx="229.5" cy="96" r=".36" fill="#f0f"/>
<circle cx="229.5" cy="96" r=".36" fill="none" stroke="#f0f" stroke-width=".17"/>
<circle cx="229.5" cy="70.4" r=".36" fill="#f0f"/>
<circle cx="229.5" cy="70.4" r=".36" fill="none" stroke="#f0f" stroke-width=".17"/>
<circle cx="240.5" cy="72.2" r=".34" fill="#f0f"/>
<circle cx="240.5" cy="72.2" r=".34" fill="none" stroke="#f0f" stroke-width=".17"/>
<circle cx="233.2" cy="132.6" r=".34" fill="#f0f"/>
<circle cx="233.2" cy="132.6" r=".34" fill="none" stroke="#f0f" stroke-width=".17"/>
<circle cx="236.8" cy="158.2" r=".34" fill="#f0f"/>
<circle cx="236.8" cy="158.2" r=".34" fill="none" stroke="#f0f" stroke-width=".17"/>
<circle cx="213.1" cy="66.8" r=".34" fill="#f0f"/>
<circle cx="213.1" cy="66.8" r=".34" fill="none" stroke="#f0f" stroke-width=".17"/>
<circle cx="220.4" cy="48.5" r=".36" fill="#f0f"/>
<circle cx="220.4" cy="48.5" r=".36" fill="none" stroke="#f0f" stroke-width=".17"/>
<g font-size="5.2">
<text x="185.6" y="173.5">ECE3301L SESSION 3</text>
<text x="202.1" y="168">LAB 11</text>
</g>
<g font-size="3.8">
<text x="54" y="53.5">DEVELOPMENT</text>
<text x="82.4" y="53.5">BOARD</text>
<text x="97.2" y="53.5">(NEW)</text>
</g>
<text font-size="3.8" fill="#000080" x="196.6" y="72">FAN1</text>
<g font-size="3.5" fill="#000080">
<text x="170.3" y="38.8">R1</text>
<text x="170.3" y="42.8">100</text>
<text x="77.7" y="66.2">U1/P1</text>
</g>
<text font-size="3.3" fill="#00f" x="190.4" y="67.9">A</text>
<text font-size="3.3" x="138.1" y="137.1">FAN LED</text>
<g font-size="2.9">
<text x="145.4" y="39.8">DUTY</text>
<text x="155" y="39.8">CYCLE</text>
<text x="152.7" y="171.5">RPM</text>
<text x="160.5" y="171.5">RANGE</text>
</g>
<g font-size="2.9" fill="#000080">
<text x="150.9" y="36.6">D1</text>
<text x="160" y="168.2">D2</text>
</g>
<text font-size="2.7" fill="#000080" x="264.3" y="142.4">JP4</text>
<text font-size="2.4" fill="#000080" x="165.5" y="70.8">2N3904</text>
<g font-size="2.4">
<text x="264.3" y="70.5">DS3231</text>
<text x="165.5" y="72.3">or</text>
<text x="165.5" y="74.7">2N2222</text>
<text x="264.3" y="72.9">BOARD</text>
<text x="264.3" y="92.5">DS1621</text>
<text x="264.3" y="94.8">BOARD</text>
</g>
<text font-size="2.1" x="262.5" y="147.1">TFT LCD</text>
<g font-size="1.7">
<text x="143.2" y="18.8">1</text>
<text x="143.2" y="24.3">3</text>
<text x="143.2" y="29.8">4</text>
<text x="161.3" y="24.3">2</text>
<text x="166.9" y="49" transform="rotate(-90 166.9 49)">2</text>
<text x="163.3" y="59.8" transform="rotate(-90 163.3 59.8)">1</text>
<text x="190.7" y="60" transform="rotate(-90 190.7 60)">1</text>
<text x="66.3" y="67.3" transform="rotate(-90 66.3 67.3)">32</text>
<text x="68.2" y="67.3" transform="rotate(-90 68.2 67.3)">11</text>
<text x="95.5" y="70">14</text>
<text x="137.7" y="70.7" transform="rotate(-90 137.7 70.7)">1</text>
<text x="143.2" y="70.7" transform="rotate(-90 143.2 70.7)">2</text>
<text x="148.6" y="70.7" transform="rotate(-90 148.6 70.7)">3</text>
<text x="185.3" y="66.3">4</text>
<text x="196" y="66.3">2</text>
<text x="95.5" y="73.7">2</text>
<text x="95.5" y="75.5">3</text>
<text x="95.5" y="77.3">4</text>
<text x="190.7" y="74.4" transform="rotate(-90 190.7 74.4)">3</text>
<text x="95.5" y="79.2">5</text>
<text x="95.5" y="81">6</text>
<text x="95.5" y="82.8">7</text>
<text x="95.5" y="86.4">33</text>
<text x="95.5" y="88.3">34</text>
<text x="256.6" y="86.4">1</text>
<text x="256.6" y="88.3">2</text>
<text x="95.5" y="90.1">35</text>
<text x="95.5" y="91.9">36</text>
<text x="95.5" y="93.8">37</text>
<text x="95.5" y="95.6">38</text>
<text x="256.6" y="90.1">3</text>
<text x="256.6" y="91.9">4</text>
<text x="256.6" y="93.8">5</text>
<text x="256.6" y="95.6">6</text>
<text x="95.5" y="97.5">39</text>
<text x="95.5" y="99.3">40</text>
<text x="256.6" y="97.5">7</text>
<text x="256.6" y="99.3">8</text>
<text x="95.5" y="106.6">17</text>
<text x="95.5" y="104.7">16</text>
<text x="95.5" y="102.9">15</text>
<text x="60" y="112.1">13</text>
<text x="60.9" y="110.2">1</text>
<text x="95.5" y="113.9">25</text>
<text x="95.5" y="112.1">24</text>
<text x="95.5" y="110.2">23</text>
<text x="95.5" y="108.4">18</text>
<text x="95.5" y="119.4">19</text>
<text x="95.5" y="115.7">26</text>
<text x="95.5" y="121.2">20</text>
<text x="95.5" y="123">21</text>
<text x="95.5" y="124.9">22</text>
<text x="95.5" y="126.7">27</text>
<text x="95.5" y="128.5">28</text>
<text x="95.5" y="130.3">29</text>
<text x="252.9" y="130.3">1</text>
<text x="95.5" y="135.8">8</text>
<text x="95.5" y="137.7">9</text>
<text x="95.5" y="132.2">30</text>
<text x="252.9" y="132.2">2</text>
<text x="252.9" y="134">3</text>
<text x="252.9" y="135.8">4</text>
<text x="252.9" y="137.7">5</text>
<text x="95.5" y="139.5">10</text>
<text x="252.9" y="139.5">6</text>
<text x="252.9" y="141.3">7</text>
<text x="252.9" y="143.2">8</text>
<text x="66.3" y="144.8" transform="rotate(-90 66.3 144.8)">31</text>
<text x="68.2" y="144.8" transform="rotate(-90 68.2 144.8)">12</text>
<text x="252" y="146.8">10</text>
<text x="252" y="148.6">11</text>
<text x="252.9" y="145">9</text>
<text x="152.4" y="150.5">1</text>
<text x="152.4" y="156">3</text>
<text x="170.4" y="156">2</text>
<text x="252" y="150.5">12</text>
<text x="252" y="152.3">13</text>
<text x="252" y="154.1">14</text>
<text x="252" y="156">15</text>
<text x="152.4" y="161.5">4</text>
<text x="252" y="157.8">16</text>
</g>
<g font-size="1.7" fill="#004080">
<text x="257.9" y="65.7">1</text>
<text x="81.7" y="71.2">OSC2/CLKOUT</text>
<text x="138.9" y="67.6" transform="rotate(-90 138.9 67.6)">OUT</text>
<text x="144.4" y="67.6" transform="rotate(-90 144.4 67.6)">GND</text>
<text x="149.8" y="67.6" transform="rotate(-90 149.8 67.6)">VCC</text>
<text x="257.9" y="67.5">2</text>
<text x="257.9" y="69.3">3</text>
<text x="257.9" y="71.2">4</text>
<text x="67.5" y="73" transform="rotate(-90 67.5 73)">VDD</text>
<text x="69.3" y="73" transform="rotate(-90 69.3 73)">VDD</text>
<text x="86.4" y="74.8">RA0/AN0</text>
<text x="86.4" y="76.7">RA1/AN1</text>
<text x="257.9" y="73">5</text>
<text x="257.9" y="74.8">6</text>
<text x="71.2" y="84">RA5/AN4/SS/HLVDIN/C2OUT</text>
<text x="74.9" y="78.5">RA2/AN2/VREF-/CVREF</text>
<text x="79.4" y="82.2">RA4/T0CKIC1OUT</text>
<text x="81" y="80.3">RA3/AN3VREF+</text>
<text x="77.1" y="87.6">RB0/INT0/FLT0/AN12</text>
<text x="81.4" y="89.5">RB1/INT1/AN10</text>
<text x="81.4" y="95">RB4/KBI0/AN11</text>
<text x="81.5" y="93.1">RB3/AN9/CCP2</text>
<text x="82.3" y="91.3">RB2/INT2/AN8</text>
<text x="81.7" y="96.8">RB5/KBI1/PGM</text>
<text x="82" y="98.6">RB6/KBI2/PGC</text>
<text x="82" y="100.5">RB7/KBI3/PGD</text>
<text x="77.9" y="104.1">RC0/T1OSO/T13CKI</text>
<text x="79.9" y="105.9">RC1/T1OSI/CCP2</text>
<text x="81.5" y="107.8">RC2/CCP1/P1A</text>
<text x="21" y="111.4">1</text>
<text x="21" y="113.2">2</text>
<text x="64.1" y="111.4">MCLR/Vpp</text>
<text x="64.1" y="113.2">OSC1/CLKIN/RA7</text>
<text x="82.4" y="109.6">RC3/SCK/SCL</text>
<text x="82.9" y="111.4">RC4/SDI/SDA</text>
<text x="85.9" y="113.2">RC5/SDO</text>
<text x="21" y="115.1">3</text>
<text x="21" y="116.9">4</text>
<text x="21" y="118.7">5</text>
<text x="84.6" y="116.9">RC7/RX/DT</text>
<text x="84.7" y="115.1">RC6/TX/CK</text>
<text x="21" y="120.6">6</text>
<text x="85.3" y="120.6">RD0/PSP0</text>
<text x="85.3" y="122.4">RD1/PSP1</text>
<text x="85.3" y="124.2">RD2/PSP2</text>
<text x="81.6" y="131.5">RD6/PSP6/P1C</text>
<text x="81.7" y="129.7">RD5/PSP5/P1B</text>
<text x="85.3" y="126.1">RD3/PSP3</text>
<text x="85.3" y="127.9">RD4/PSP4</text>
<text x="81.6" y="133.3">RD7/PSP7/P1D</text>
<text x="83.5" y="137">RE0/RD/AN5</text>
<text x="67.5" y="140.8" transform="rotate(-90 67.5 140.8)">Vss</text>
<text x="69.3" y="140.8" transform="rotate(-90 69.3 140.8)">Vss</text>
<text x="83.1" y="138.9">RE1/WR/AN6</text>
<text x="83.6" y="140.7">RE2/CS/AN7</text>
</g>
<g font-size="1.6" fill="#000080">
<text x="139.9" y="15.2">LED_RGB COMMON CATHODE</text>
<text x="138.1" y="48.1">U2</text>
<text x="168.4" y="51.7">BZ1</text>
<text x="168.4" y="53.9">BUZZER</text>
<text x="216" y="57.2">R2</text>
<text x="222.2" y="57.2">R3</text>
<text x="222.2" y="59.1">4.7K</text>
<text x="231.4" y="57.2">R4</text>
<text x="231.4" y="59.1">4.7K</text>
<text x="196.4" y="64.3">FAN</text>
<text x="216" y="61.3">1K</text>
<text x="257.9" y="62.9">JP1</text>
<text x="165.5" y="68.2">Q1</text>
<text x="107" y="75.5">RINT1</text>
<text x="107" y="77.3">RINT2</text>
<text x="119.8" y="75.5">220</text>
<text x="119.8" y="77.3">220</text>
<text x="107" y="81">RINT3</text>
<text x="119.8" y="81">220</text>
<text x="192.8" y="81">Q2</text>
<text x="192.8" y="82.6">2N7000</text>
<text x="255.1" y="79.2">HEADER 6</text>
<text x="258.8" y="82.8">JP2</text>
<text x="107" y="93.8">RINT4</text>
<text x="107" y="95.6">RINT5</text>
<text x="119.8" y="93.8">220</text>
<text x="119.8" y="95.6">220</text>
<text x="255.1" y="104.8">HEADER 8</text>
<text x="19" y="108.6">JP3</text>
<text x="134.5" y="112.1">R6</text>
<text x="134.5" y="108.5">R5</text>
<text x="147.2" y="112.1">1K</text>
<text x="147.2" y="108.5">1K</text>
<text x="17.4" y="123.1">HEADER 6</text>
<text x="107" y="124.9">RINT7</text>
<text x="107" y="123.1">RINT6</text>
<text x="119.8" y="124.9">220</text>
<text x="119.8" y="123.1">220</text>
<text x="107" y="126.7">RINT8</text>
<text x="107" y="128.6">RINT9</text>
<text x="107" y="130.4">RINT10</text>
<text x="119.8" y="126.7">220</text>
<text x="119.8" y="128.6">220</text>
<text x="119.8" y="130.4">220</text>
<text x="107" y="137.7">RINT11</text>
<text x="119.8" y="137.7">220</text>
<text x="172.8" y="135.9">D3</text>
<text x="180.2" y="137.7">LED</text>
<text x="75.9" y="145">PIC18F4620</text>
<text x="149.1" y="146.9">LED_RGB COMMON CATHODE</text>
<text x="262.5" y="145">HEADER 16</text>
</g>
<g font-size="1.6" fill="#f00">
<text x="129.3" y="18.8">PORTA.1</text>
<text x="129.3" y="24.3">PORTA.2</text>
<text x="129.3" y="29.8">PORTA.3</text>
<text x="231.7" y="70.1">SDA</text>
<text x="231.7" y="68.2">SCL</text>
<text x="125.7" y="86.5">RB0</text>
<text x="125.7" y="93.8">PORTB.3</text>
<text x="125.7" y="95.6">PORTB.5</text>
<text x="156.8" y="95.2">FAN_EN</text>
<text x="233.6" y="95.6">SDA</text>
<text x="233.6" y="97.5">SCL</text>
<text x="125.7" y="103">RC0</text>
<text x="125.7" y="106.6">RC2</text>
<text x="136.7" y="103">TACH PULSE</text>
<text x="136.7" y="106.6">PWM PULSE</text>
<text x="125.7" y="108.5">RC3</text>
<text x="125.7" y="112.1">RC5</text>
<text x="125.7" y="119.4">RD0</text>
<text x="125.7" y="123.1">PORTD.2</text>
<text x="125.7" y="124.9">PORTD.3</text>
<text x="125.7" y="121.2">RD1</text>
<text x="125.7" y="126.7">PORTD.4</text>
<text x="125.7" y="128.6">PORTD.5</text>
<text x="125.7" y="130.4">PORTD.6</text>
<text x="244.6" y="130.4">GND</text>
<text x="125.7" y="137.7">PORTE.1</text>
<text x="244.6" y="132.2">VCC</text>
<text x="200.7" y="141.4">PORTD.3</text>
<text x="200.7" y="139.5">PORTD.2</text>
<text x="218.9" y="140.9">TFT_D/C</text>
<text x="218.9" y="139.1">TFT_RST#</text>
<text x="218.9" y="143.2">SDO</text>
<text x="200.7" y="146.9">PORTD.3</text>
<text x="218.9" y="146.4">TFT_CS#</text>
<text x="218.9" y="145">SCK</text>
<text x="244.6" y="156">VCC</text>
<text x="244.6" y="157.8">GND</text>
</g>
<g font-size="1.6">
<text x="172.1" y="32.3">VCC</text>
<text x="227.7" y="44.4">VCC</text>
<text x="147.2" y="48.1">IR</text>
<text x="66.8" y="57.2">VCC</text>
<text x="189.3" y="55.4">+12V</text>
<text x="238.7" y="62.7">VCC</text>
<text x="147.2" y="79.2">VCC</text>
<text x="33.9" y="105.5">USB_+5V</text>
<text x="221.9" y="133.1">VCC</text>
</g>
<g font-size="1.6" fill="#00f">
<text x="150.5" y="60" transform="rotate(-90 150.5 60)">IR</text>
<text x="150.5" y="57.1" transform="rotate(-90 150.5 57.1)">Receiver</text>
</g>
<g font-size="1.5" fill="#00f">
<text x="145.4" y="18.6">R-</text>
<text x="145.4" y="24.1">G-</text>
<text x="145.4" y="29.6">B-</text>
<text x="190.8" y="62.7">+</text>
<text x="190.8" y="71.8">-</text>
<text x="154.6" y="150.3">R-</text>
<text x="154.6" y="155.8">G-</text>
<text x="154.6" y="161.2">B-</text>
</g>
<g font-size="1.5">
<text x="193" y="58.8">POWER/YELLOW</text>
<text x="174.7" y="66.2">PWM / BLUE</text>
<text x="200.3" y="66.2">TACH /</text>
<text x="206.8" y="66.2">GREEN</text>
<text x="193" y="75.3">GND / BLACK</text>
<text x="183.8" y="82.8">G</text>
<text x="191.1" y="79">D</text>
<text x="191.1" y="84.6">S</text>
</g>
<g font-size=".6">
<text x="28.5" y=".7">E</text>
<text x="83.7" y=".7">D</text>
<text x="139" y=".7">C</text>
<text x="194.2" y=".7">B</text>
<text x="249.4" y=".7">A</text>
<text x=".3" y="19">E</text>
<text x="277.3" y="19">E</text>
<text x=".3" y="54.1">D</text>
<text x="277.3" y="54.1">D</text>
<text x=".3" y="89.2">C</text>
<text x="277.3" y="89.2">C</text>
<text x=".3" y="124.4">B</text>
<text x="277.3" y="124.4">B</text>
<text x=".3" y="159.5">A</text>
<text x="277.3" y="159.5">A</text>
<text x="28.5" y="177.2">E</text>
<text x="83.7" y="177.2">D</text>
<text x="139" y="177.2">C</text>
<text x="194.2" y="177.2">B</text>
<text x="249.4" y="177.2">A</text>
</g>
</svg>
